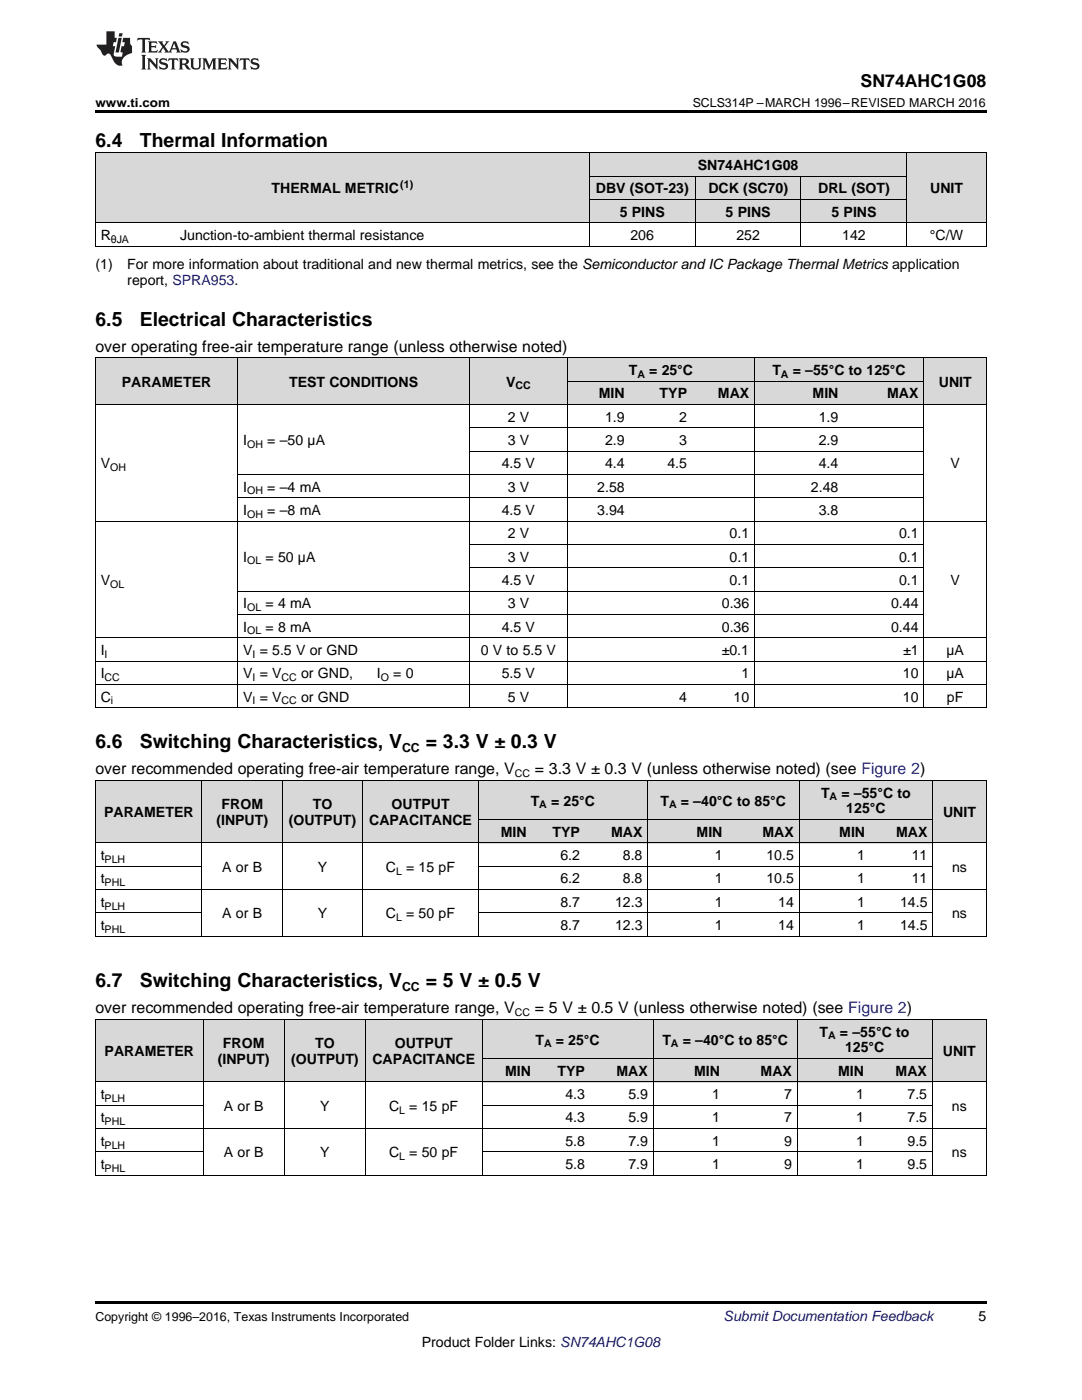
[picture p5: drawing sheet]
<svg xmlns="http://www.w3.org/2000/svg" width="216mm" height="279mm" viewBox="0 0 216 279" stroke-linecap="round" stroke-linejoin="round" font-family="sans-serif">
<g fill="#d8d8d8">
<path d="M19 203.5h21.6v12.5h-21.6z"/>
<path d="M40.6 203.5h16.2v12.5h-16.2z"/>
<path d="M56.8 203.5h16.1v12.5h-16.1z"/>
<path d="M72.9 203.5h23.4v12.5h-23.4z"/>
<path d="M186.1 203.5h10.7v12.5h-10.7z"/>
<path d="M96.3 211.3h10.7v4.7h-10.7z"/>
<path d="M107 211.3h10.8v4.7h-10.8z"/>
<path d="M117.8 211.3h12.6v4.7h-12.6z"/>
<path d="M130.4 211.3h14.3v4.7h-14.3z"/>
<path d="M144.7 211.3h14.4v4.7h-14.4z"/>
<path d="M159.1 211.3h14.4v4.7h-14.4z"/>
<path d="M173.5 211.3h12.6v4.7h-12.6z"/>
<path d="M96.3 203.5h10.7v7.8h-10.7z"/>
<path d="M107 203.5h10.8v7.8h-10.8z"/>
<path d="M117.8 203.5h12.6v7.8h-12.6z"/>
<path d="M130.4 203.5h14.3v7.8h-14.3z"/>
<path d="M144.7 203.5h14.4v7.8h-14.4z"/>
<path d="M159.1 203.5h14.4v7.8h-14.4z"/>
<path d="M173.5 203.5h12.6v7.8h-12.6z"/>
<path d="M19 155.8h21.4v12.5h-21.4z"/>
<path d="M40.4 155.8h16v12.5h-16z"/>
<path d="M56.4 155.8h16v12.5h-16z"/>
<path d="M72.4 155.8h23.1v12.5h-23.1z"/>
<path d="M186.2 155.8h10.6v12.5h-10.6z"/>
<path d="M95.5 163.6h10.7v4.7h-10.7z"/>
<path d="M106.2 163.6h10.6v4.7h-10.6z"/>
<path d="M116.8 163.6h12.5v4.7h-12.5z"/>
<path d="M129.3 163.6h16v4.7h-16z"/>
<path d="M145.3 163.6h14.2v4.7h-14.2z"/>
<path d="M159.5 163.6h14.2v4.7h-14.2z"/>
<path d="M173.7 163.6h12.5v4.7h-12.5z"/>
<path d="M95.5 155.8h10.7v7.8h-10.7z"/>
<path d="M106.2 155.8h10.6v7.8h-10.6z"/>
<path d="M116.8 155.8h12.5v7.8h-12.5z"/>
<path d="M129.3 155.8h16v7.8h-16z"/>
<path d="M145.3 155.8h14.2v7.8h-14.2z"/>
<path d="M159.5 155.8h14.2v7.8h-14.2z"/>
<path d="M173.7 155.8h12.5v7.8h-12.5z"/>
<path d="M19 71.4h28.5v9.4h-28.5z"/>
<path d="M47.5 71.4h26.7v9.4h-26.7z"/>
<path d="M74.2 71.4h19.5v9.4h-19.5z"/>
<path d="M93.7 71.4h19.6v9.4h-19.6z"/>
<path d="M184.4 71.4h12.4v9.4h-12.4z"/>
<path d="M113.3 76.1h12.4v4.7h-12.4z"/>
<path d="M125.7 76.1h12.4v4.7h-12.4z"/>
<path d="M138.1 76.1h12.5v4.7h-12.5z"/>
<path d="M150.6 76.1h17.8v4.7h-17.8z"/>
<path d="M168.4 76.1h16v4.7h-16z"/>
<path d="M113.3 71.4h12.4v4.7h-12.4z"/>
<path d="M125.7 71.4h12.4v4.7h-12.4z"/>
<path d="M138.1 71.4h12.5v4.7h-12.5z"/>
<path d="M150.6 71.4h17.8v4.7h-17.8z"/>
<path d="M168.4 71.4h16v4.7h-16z"/>
<path d="M19 30.6h15.9v13.9h-15.9z"/>
<path d="M34.9 30.6h82.7v13.9h-82.7z"/>
<path d="M181 30.6h15.8v13.9h-15.8z"/>
<path d="M117.6 39.9h21.1v4.6h-21.1z"/>
<path d="M138.7 39.9h21.2v4.6h-21.2z"/>
<path d="M159.9 39.9h21.1v4.6h-21.1z"/>
<path d="M117.6 35.2h21.1v4.7h-21.1z"/>
<path d="M138.7 35.2h21.2v4.7h-21.2z"/>
<path d="M159.9 35.2h21.1v4.7h-21.1z"/>
<path d="M117.6 30.6h21.1v4.6h-21.1z"/>
<path d="M138.7 30.6h21.2v4.6h-21.2z"/>
<path d="M159.9 30.6h21.1v4.6h-21.1z"/>
</g>
<g fill="#000">
<path d="M19 22h177.8v.5h-177.8zM19 49.1l.2 .1zM117.5 49.1l.1 .1zM138.6 49.1l.1 .1zM159.8 49.1l.1 .1zM180.9 49.1l.1 .1zM196.7 49.1l.1 .1zM19 141.3h.2zM74 141.3h.2zM93.6 141.3h.1zM113.2 141.3h.1zM125.6 141.3h.1z"/>
<path d="M138 141.3h.1zM150.5 141.3h.1zM168.3 141.3h.1zM184.3 141.3h.1zM196.7 141.3h.1zM19 186.9h.2zM56.3 186.9h.1zM72.3 186.9h.1zM95.4 186.9h.1zM106 186.9h.2zM116.7 186.9h.1zM129.2 186.9h.1z"/>
<path d="M145.2 186.9h.1zM159.4 186.9h.1zM173.6 186.9h.1zM186.1 186.9h.1zM196.7 186.9h.1zM19 259.7h177.8v.5h-177.8z"/>
</g>
<g fill="none" stroke="#000" stroke-width=".2">
<path d="M19 30.5h177.8M19.1 30.5v18.7M117.6 30.5v18.7M117.6 39.8h63.4M117.6 35.2h63.4M138.7 35.2v14M159.8 35.2v14M180.9 30.5v18.7M196.8 30.5v18.7M19 49.1h177.8M19 44.5h177.8M19 71.4h177.8v69.9"/>
<path d="M19.1 71.4v69.9M47.4 71.4v69.9M93.6 71.4v69.9M113.2 71.4v69.9M113.3 76h71.1M150.5 71.4v69.9M184.3 71.4v69.9M19 80.7h177.8M47.5 99.3h136.9M47.5 94.7h136.9M93.7 90h90.7M93.7 85.4h90.7"/>
<path d="M19 104h177.8M47.5 118h136.9M93.7 113.3h90.7M93.7 108.6h90.7M19 136.6h177.8M19 131.9h177.8M19 127.3h177.8M47.5 122.6h136.9M19 155.7l177.8 .1v31.1M19 141.2h177.8M19.1 155.8v31.1M40.3 155.8v31.1"/>
<path d="M56.3 155.8v31.1M72.3 155.8v31.1M95.4 155.8v31.1M129.2 155.8v31.1M159.4 155.8v31.1M186.1 155.8v31.1M19 177.5h177.8M19 172.9h21.4M19 168.2h177.8M95.5 172.9h90.6M95.5 163.6h90.7M19 186.8h177.8"/>
<path d="M19 182.2h21.4M95.5 182.2h90.6M19 215.9h177.8M19 203.4h177.8M19.1 203.5v31.1M40.5 203.5v31.1M56.7 203.5v31.1M72.9 203.5v31.1M96.2 203.5v31.1M96.3 211.3h89.7M130.3 203.5v31.1M159 203.5v31.1"/>
<path d="M186 203.5v31.1M196.8 203.5v31.1M19 234.5h177.8M19 229.9h21.6M19 225.2h177.8M19 220.6h21.6M96.3 229.9h89.8M96.3 220.6h89.8"/>
</g>
<g fill="#231f20">
<path d="M27.5 7.6l-.1 .5 .4-.2h.6v.1v2.1l-.2 .4h1l-.3-.4v-2.1l.1-.1h.5l.5 .2-.2-.5zM29.5 8.3l.2 .3v1.5l-.2 .4h1.8l.2-.6a1.04 1.04 0 0 1-1.3 .2v-.7h.6l.3 .2v-.6l-.3 .2h-.6v-.6l.8-.1 .4 .3-.2-.5zM31.5 8.3l.9 1.1-.9 1.1h.8l-.2-.2 .5-.7 .4 .7-.2 .2h1.5l-.1-.2 .1-.4h.9l.1 .4-.2 .2h1l-.3-.3-.7-1.9h-.5l-.9 2-.8-1 .9-1h-.8l.1 .3-.3 .5-.4-.6 .2-.2zM34.7 8.6l.4 1h-.7zM36.3 8.4a.63 .63 0 0 0-.2 .7 .63 .63 0 0 0 .6 .4l.6 .2 .1 .2a.75 .75 0 0 1-.7 .4 .75 .75 0 0 1-.6-.5l.1 .7 .1-.1a1.11 1.11 0 0 0 1.5-.6 1.13 1.13 0 0 0-1.2-.8l-.1-.4a1.04 1.04 0 0 1 1.2 .2l-.2-.5-.1 .1-.5-.2zM28.2 10.9l.2 .4v2.2l-.2 .4h1l-.3-.4v-2.2l.3-.4zM29.3 11.6l.3 .4v1.5l-.3 .4h.8l-.2-.4v-1.3l1.5 1.7v-1.9l.2-.4h-.7l.2 .4v.9l-1.1-1.3zM32 11.8a.62 .62 0 0 0-.2 .7 .62 .62 0 0 0 .6 .4l.6 .1 .1 .3a.76 .76 0 0 1-.7 .3 .76 .76 0 0 1-.6-.4l.1 .7 .1-.1a1.11 1.11 0 0 0 1.5-.6 1.13 1.13 0 0 0-1.2-.8l-.1-.4a1.04 1.04 0 0 1 1.2 .2l-.2-.6-.1 .1-.5-.1zM33.7 11.6l-.2 .6a.61 .61 0 0 1 .8-.3v1.6l-.2 .4h.9l-.2-.4v-1.6a.63 .63 0 0 1 .8 .3l-.2-.6zM35.6 11.6l.3 .4v1.5l-.3 .4h1l-.2-.2v-.8l.5 .2a.76 .76 0 0 0 1.2 .7l-1-1a.58 .58 0 0 0 .6-.5 .58 .58 0 0 0-.5-.6zM36.4 11.9h.1a.45 .45 0 0 1 .5 .1 .45 .45 0 0 1 .1 .5l-.7 .2zM37.9 11.6l.2 .2a2.17 2.17 0 0 0 .3 1.9 .99 .99 0 0 0 1.6-.6v-1.1l.2-.4h-.7l.2 .2a1.92 1.92 0 0 1-.2 1.8 .6 .6 0 0 1-.9-.5v-1.1l.2-.4zM40.4 11.6l.2 .4v1.5l-.2 .4h.7l-.2-.4v-1.4l.8 1.8 .8-1.8v1.4l-.2 .4h.9l-.2-.4v-1.5l.2-.4h-.8l-.6 1.5-.6-1.5zM43.4 11.6l.2 .4v1.5l-.2 .4h1.8l.2-.6a1.04 1.04 0 0 1-1.3 .1v-.6h.5l.4 .2v-.6l-.4 .2h-.5v-.7h.8l.3 .3-.1-.6zM45.5 11.6l.2 .4v1.5l-.2 .4h.7l-.2-.4v-1.3l1.5 1.7v-1.9l.2-.4h-.7l.2 .4v.9l-1.1-1.3zM47.9 11.6l-.1 .6a.61 .61 0 0 1 .8-.3v1.6l-.3 .4h1l-.3-.4 .1-1.6a.63 .63 0 0 1 .7 .3l-.1-.6zM50.2 11.8a.62 .62 0 0 0-.2 .7 .62 .62 0 0 0 .6 .4l.6 .1 .2 .3a.76 .76 0 0 1-.8 .3 .76 .76 0 0 1-.6-.4l.1 .7 .2-.1a1.11 1.11 0 0 0 1.5-.6 1.13 1.13 0 0 0-1.3-.8l-.1-.4a1.04 1.04 0 0 1 1.2 .2l-.1-.6-.2 .1-.5-.1z"/>
<path d="M21.2 6.3v2.6h-1.9l.1 .4 .7 .9a.91 .91 0 0 0 1 .8 .56 .56 0 0 1 .5-.3 .56 .56 0 0 1 .5 .3l.4 .8a1.53 1.53 0 0 0 1.9 1.2 1.54 1.54 0 0 1 1-2.1l.9-.3v-1.4a1.52 1.52 0 0 1-.3-1.6h-1.4l-.2 .8h.5l-.2 .8h-.4l-.2 1v.2l.4 .1-.2 .8a1.93 1.93 0 0 1-1.6-.3l.3-1.8h-.5l.2-.8h.4l.2-.8h-.4v-1.3zM23.6 7.6l-.6 2.9h.7l.6-2.9zM23.8 6.6l-.1 .7h.6l.2-.7z"/>
</g>
<g font-size="3.9">
<text x="19" y="29.3">6.4</text>
<text x="27.9" y="29.3">Thermal Information</text>
<text x="19" y="65">6.5</text>
<text x="27.9" y="65">Electrical Characteristics</text>
<text x="19" y="149.4">6.6</text>
<text x="27.9" y="149.4">Switching Characteristics, V</text>
<text x="85" y="149.4">= 3.3 V ± 0.3 V</text>
<text x="19" y="197.1">6.7</text>
<text x="27.9" y="197.1">Switching Characteristics, V</text>
<text x="85" y="197.1">= 5 V ± 0.5 V</text>
</g>
<text font-size="3.5" x="171.7" y="17.3">SN74AHC1G08</text>
<g font-size="3.2">
<text x="19" y="70.2">over operating free-air temperature range (unless otherwise noted)</text>
<text x="19" y="154.5">over recommended operating free-air temperature range, V</text>
<text x="106.7" y="154.5">= 3.3 V ± 0.3 V (unless otherwise noted) (see Figure 2)</text>
<text x="19" y="202.2">over recommended operating free-air temperature range, V</text>
<text x="106.7" y="202.2">= 5 V ± 0.5 V (unless otherwise noted) (see Figure 2)</text>
</g>
<g font-size="2.8">
<text x="139.2" y="33.9">SN74AHC1G08</text>
<text x="54.2" y="38.6">THERMAL METRIC</text>
<text x="118.9" y="38.6">DBV (SOT-23)</text>
<text x="141.4" y="38.6">DCK (SC70)</text>
<text x="163.3" y="38.6">DRL (SOT)</text>
<text x="185.6" y="38.6">UNIT</text>
<text x="20.1" y="47.9">R</text>
<text x="35.9" y="47.9">Junction-to-ambient thermal resistance</text>
<text x="123.6" y="43.3">5 PINS</text>
<text x="125.8" y="47.9">206</text>
<text x="144.8" y="43.3">5 PINS</text>
<text x="146.9" y="47.9">252</text>
<text x="165.9" y="43.3">5 PINS</text>
<text x="168.1" y="47.9">142</text>
<text x="185.6" y="47.9">°C/W</text>
<text x="19" y="53.8">(1)</text>
<text x="25.4" y="53.8">For more information about traditional and new thermal metrics, see the Semiconductor and IC Package Thermal Metrics application</text>
<text x="25.4" y="56.9">report, SPRA953.</text>
<text x="24.3" y="77.2">PARAMETER</text>
<text x="57.7" y="77.2">TEST CONDITIONS</text>
<text x="101" y="77.2">V</text>
<text x="125.5" y="74.8">T</text>
<text x="129.5" y="74.8">= 25°C</text>
<text x="154.1" y="74.8">T</text>
<text x="158.2" y="74.8">= –55°C</text>
<text x="169.4" y="74.8">to 125°C</text>
<text x="187.3" y="77.2">UNIT</text>
<text x="119.5" y="79.5">MIN</text>
<text x="131.6" y="79.5">TYP</text>
<text x="143.3" y="79.5">MAX</text>
<text x="162.1" y="79.5">MIN</text>
<text x="177" y="79.5">MAX</text>
<text x="48.5" y="88.8">I</text>
<text x="53.3" y="88.8">= –50 µA</text>
<text x="101.3" y="84.1">2 V</text>
<text x="101.3" y="88.8">3 V</text>
<text x="120.7" y="84.1">1.9</text>
<text x="120.7" y="88.8">2.9</text>
<text x="135.5" y="84.1">2</text>
<text x="135.5" y="88.8">3</text>
<text x="163.4" y="84.1">1.9</text>
<text x="163.4" y="88.8">2.9</text>
<text x="20.1" y="93.5">V</text>
<text x="100.1" y="93.5">4.5 V</text>
<text x="120.7" y="93.5">4.4</text>
<text x="133.2" y="93.5">4.5</text>
<text x="163.4" y="93.5">4.4</text>
<text x="189.7" y="93.5">V</text>
<text x="48.5" y="98.1">I</text>
<text x="53.3" y="98.1">= –4 mA</text>
<text x="101.3" y="98.1">3 V</text>
<text x="119.2" y="98.1">2.58</text>
<text x="161.8" y="98.1">2.48</text>
<text x="48.5" y="102.8">I</text>
<text x="53.3" y="102.8">= –8 mA</text>
<text x="100.1" y="102.8">4.5 V</text>
<text x="101.3" y="107.4">2 V</text>
<text x="119.2" y="102.8">3.94</text>
<text x="145.6" y="107.4">0.1</text>
<text x="163.4" y="102.8">3.8</text>
<text x="179.4" y="107.4">0.1</text>
<text x="48.5" y="112.1">I</text>
<text x="53" y="112.1">= 50 µA</text>
<text x="101.3" y="112.1">3 V</text>
<text x="145.6" y="112.1">0.1</text>
<text x="179.4" y="112.1">0.1</text>
<text x="20.1" y="116.7">V</text>
<text x="100.1" y="116.7">4.5 V</text>
<text x="145.6" y="116.7">0.1</text>
<text x="179.4" y="116.7">0.1</text>
<text x="189.7" y="116.7">V</text>
<text x="48.5" y="121.4">I</text>
<text x="53" y="121.4">= 4 mA</text>
<text x="101.3" y="121.4">3 V</text>
<text x="144" y="121.4">0.36</text>
<text x="177.8" y="121.4">0.44</text>
<text x="20.1" y="130.7">I</text>
<text x="48.5" y="126">I</text>
<text x="48.5" y="130.7">V = 5.5 V or GND</text>
<text x="53" y="126">= 8 mA</text>
<text x="96" y="130.7">0 V to 5.5 V</text>
<text x="100.1" y="126">4.5 V</text>
<text x="144" y="126">0.36</text>
<text x="144" y="130.7">±0.1</text>
<text x="177.8" y="126">0.44</text>
<text x="180.2" y="130.7">±1</text>
<text x="188.8" y="130.7">µA</text>
<text x="20.1" y="135.4">I</text>
<text x="48.5" y="135.4">V = V</text>
<text x="60.1" y="135.4">or GND,</text>
<text x="75.2" y="135.4">I</text>
<text x="78.5" y="135.4">= 0</text>
<text x="100.1" y="135.4">5.5 V</text>
<text x="148" y="135.4">1</text>
<text x="180.2" y="135.4">10</text>
<text x="188.8" y="135.4">µA</text>
<text x="20.1" y="140">C</text>
<text x="48.5" y="140">V = V</text>
<text x="60.1" y="140">or GND</text>
<text x="101.3" y="140">5 V</text>
<text x="135.5" y="140">4</text>
<text x="146.4" y="140">10</text>
<text x="180.2" y="140">10</text>
<text x="188.9" y="140">pF</text>
<text x="44.2" y="161.5">FROM</text>
<text x="62.4" y="161.5">TO</text>
<text x="78.1" y="161.5">OUTPUT</text>
<text x="105.9" y="160.8">T</text>
<text x="110" y="160.8">= 25°C</text>
<text x="131.8" y="160.8">T</text>
<text x="135.9" y="160.8">= –40°C to 85°C</text>
<text x="163.8" y="159.2">T</text>
<text x="167.9" y="159.2">= –55°C to</text>
<text x="20.8" y="163.1">PARAMETER</text>
<text x="43.2" y="164.7">(INPUT)</text>
<text x="57.6" y="164.7">(OUTPUT)</text>
<text x="73.7" y="164.7">CAPACITANCE</text>
<text x="99.9" y="167">MIN</text>
<text x="110.2" y="167">TYP</text>
<text x="122" y="167">MAX</text>
<text x="139" y="167">MIN</text>
<text x="152.2" y="167">MAX</text>
<text x="167.5" y="167">MIN</text>
<text x="168.9" y="162.3">125°C</text>
<text x="178.8" y="167">MAX</text>
<text x="188.2" y="163.1">UNIT</text>
<text x="20.1" y="171.7">t</text>
<text x="44.3" y="174">A or B</text>
<text x="63.4" y="174">Y</text>
<text x="77" y="174">C</text>
<text x="81" y="174">= 15 pF</text>
<text x="111.8" y="171.7">6.2</text>
<text x="124.3" y="171.7">8.8</text>
<text x="142.6" y="171.7">1</text>
<text x="152.9" y="171.7">10.5</text>
<text x="171.1" y="171.7">1</text>
<text x="181.9" y="171.7">11</text>
<text x="190" y="174">ns</text>
<text x="20.1" y="176.3">t</text>
<text x="111.8" y="176.3">6.2</text>
<text x="124.3" y="176.3">8.8</text>
<text x="142.6" y="176.3">1</text>
<text x="152.9" y="176.3">10.5</text>
<text x="171.1" y="176.3">1</text>
<text x="181.9" y="176.3">11</text>
<text x="20.1" y="181">t</text>
<text x="20.1" y="185.6">t</text>
<text x="44.3" y="183.3">A or B</text>
<text x="63.4" y="183.3">Y</text>
<text x="77" y="183.3">C</text>
<text x="81" y="183.3">= 50 pF</text>
<text x="111.8" y="181">8.7</text>
<text x="111.8" y="185.6">8.7</text>
<text x="122.7" y="181">12.3</text>
<text x="122.7" y="185.6">12.3</text>
<text x="142.6" y="181">1</text>
<text x="142.6" y="185.6">1</text>
<text x="155.3" y="181">14</text>
<text x="155.3" y="185.6">14</text>
<text x="171.1" y="181">1</text>
<text x="171.1" y="185.6">1</text>
<text x="179.6" y="181">14.5</text>
<text x="179.6" y="185.6">14.5</text>
<text x="190" y="183.3">ns</text>
<text x="44.5" y="209.2">FROM</text>
<text x="62.9" y="209.2">TO</text>
<text x="78.8" y="209.2">OUTPUT</text>
<text x="106.9" y="208.5">T</text>
<text x="110.9" y="208.5">= 25°C</text>
<text x="132.2" y="208.5">T</text>
<text x="136.2" y="208.5">= –40°C to 85°C</text>
<text x="163.5" y="206.9">T</text>
<text x="167.6" y="206.9">= –55°C to</text>
<text x="20.9" y="210.8">PARAMETER</text>
<text x="43.5" y="212.4">(INPUT)</text>
<text x="58.1" y="212.4">(OUTPUT)</text>
<text x="74.3" y="212.4">CAPACITANCE</text>
<text x="100.8" y="214.7">MIN</text>
<text x="111.2" y="214.7">TYP</text>
<text x="123" y="214.7">MAX</text>
<text x="138.5" y="214.7">MIN</text>
<text x="151.8" y="214.7">MAX</text>
<text x="167.2" y="214.7">MIN</text>
<text x="168.6" y="210">125°C</text>
<text x="178.7" y="214.7">MAX</text>
<text x="188.1" y="210.8">UNIT</text>
<text x="20.1" y="219.4">t</text>
<text x="44.7" y="221.7">A or B</text>
<text x="63.9" y="221.7">Y</text>
<text x="77.6" y="221.7">C</text>
<text x="81.7" y="221.7">= 15 pF</text>
<text x="112.8" y="219.4">4.3</text>
<text x="125.4" y="219.4">5.9</text>
<text x="142.1" y="219.4">1</text>
<text x="156.5" y="219.4">7</text>
<text x="170.8" y="219.4">1</text>
<text x="181.1" y="219.4">7.5</text>
<text x="189.9" y="221.7">ns</text>
<text x="20.1" y="224">t</text>
<text x="112.8" y="224">4.3</text>
<text x="125.4" y="224">5.9</text>
<text x="142.1" y="224">1</text>
<text x="156.5" y="224">7</text>
<text x="170.8" y="224">1</text>
<text x="181.1" y="224">7.5</text>
<text x="20.1" y="228.7">t</text>
<text x="20.1" y="233.3">t</text>
<text x="44.7" y="231">A or B</text>
<text x="63.9" y="231">Y</text>
<text x="77.6" y="231">C</text>
<text x="81.7" y="231">= 50 pF</text>
<text x="112.8" y="228.7">5.8</text>
<text x="112.8" y="233.3">5.8</text>
<text x="125.4" y="228.7">7.9</text>
<text x="125.4" y="233.3">7.9</text>
<text x="142.1" y="228.7">1</text>
<text x="142.1" y="233.3">1</text>
<text x="156.5" y="228.7">9</text>
<text x="156.5" y="233.3">9</text>
<text x="170.8" y="228.7">1</text>
<text x="170.8" y="233.3">1</text>
<text x="181.1" y="228.7">9.5</text>
<text x="181.1" y="233.3">9.5</text>
<text x="189.9" y="231">ns</text>
<text x="195.3" y="263.6">5</text>
<text x="84.2" y="268.9">Product Folder Links: SN74AHC1G08</text>
</g>
<text font-size="2.8" fill="#0000c8" x="144.4" y="263.6">Submit Documentation Feedback</text>
<g font-size="2.5">
<text x="19" y="21.4">www.ti.com</text>
<text x="138.2" y="21.4">SCLS314P –MARCH 1996–REVISED MARCH 2016</text>
<text x="80.2" y="150.1">CC</text>
<text x="80.2" y="197.8">CC</text>
<text x="19" y="263.6">Copyright © 1996–2016, Texas Instruments Incorporated</text>
</g>
<g font-size="2.1">
<text x="79.9" y="37.5">(1)</text>
<text x="22.1" y="48.5">θJA</text>
<text x="102.9" y="77.7">CC</text>
<text x="127.2" y="75.4">A</text>
<text x="155.8" y="75.4">A</text>
<text x="49.3" y="89.4">OH</text>
<text x="22" y="94">OH</text>
<text x="49.3" y="98.7">OH</text>
<text x="49.3" y="103.3">OH</text>
<text x="49.3" y="112.6">OL</text>
<text x="22" y="117.3">OL</text>
<text x="49.3" y="122">OL</text>
<text x="20.9" y="131.3">I</text>
<text x="49.3" y="126.6">OL</text>
<text x="50.4" y="131.3">I</text>
<text x="20.9" y="135.9">CC</text>
<text x="50.4" y="135.9">I</text>
<text x="56.2" y="135.9">CC</text>
<text x="76" y="135.9">O</text>
<text x="22.1" y="140.6">i</text>
<text x="50.4" y="140.6">I</text>
<text x="56.2" y="140.6">CC</text>
<text x="102.7" y="155.2">CC</text>
<text x="107.6" y="161.3">A</text>
<text x="133.5" y="161.3">A</text>
<text x="165.5" y="159.7">A</text>
<text x="20.9" y="172.2">PLH</text>
<text x="20.9" y="176.9">PHL</text>
<text x="79" y="174.6">L</text>
<text x="20.9" y="181.5">PLH</text>
<text x="79" y="183.9">L</text>
<text x="20.9" y="186.2">PHL</text>
<text x="102.7" y="202.8">CC</text>
<text x="108.5" y="209">A</text>
<text x="133.9" y="209">A</text>
<text x="165.2" y="207.4">A</text>
<text x="20.9" y="219.9">PLH</text>
<text x="20.9" y="224.6">PHL</text>
<text x="79.7" y="222.2">L</text>
<text x="20.9" y="229.2">PLH</text>
<text x="20.9" y="233.9">PHL</text>
<text x="79.7" y="231.6">L</text>
</g>
</svg>
